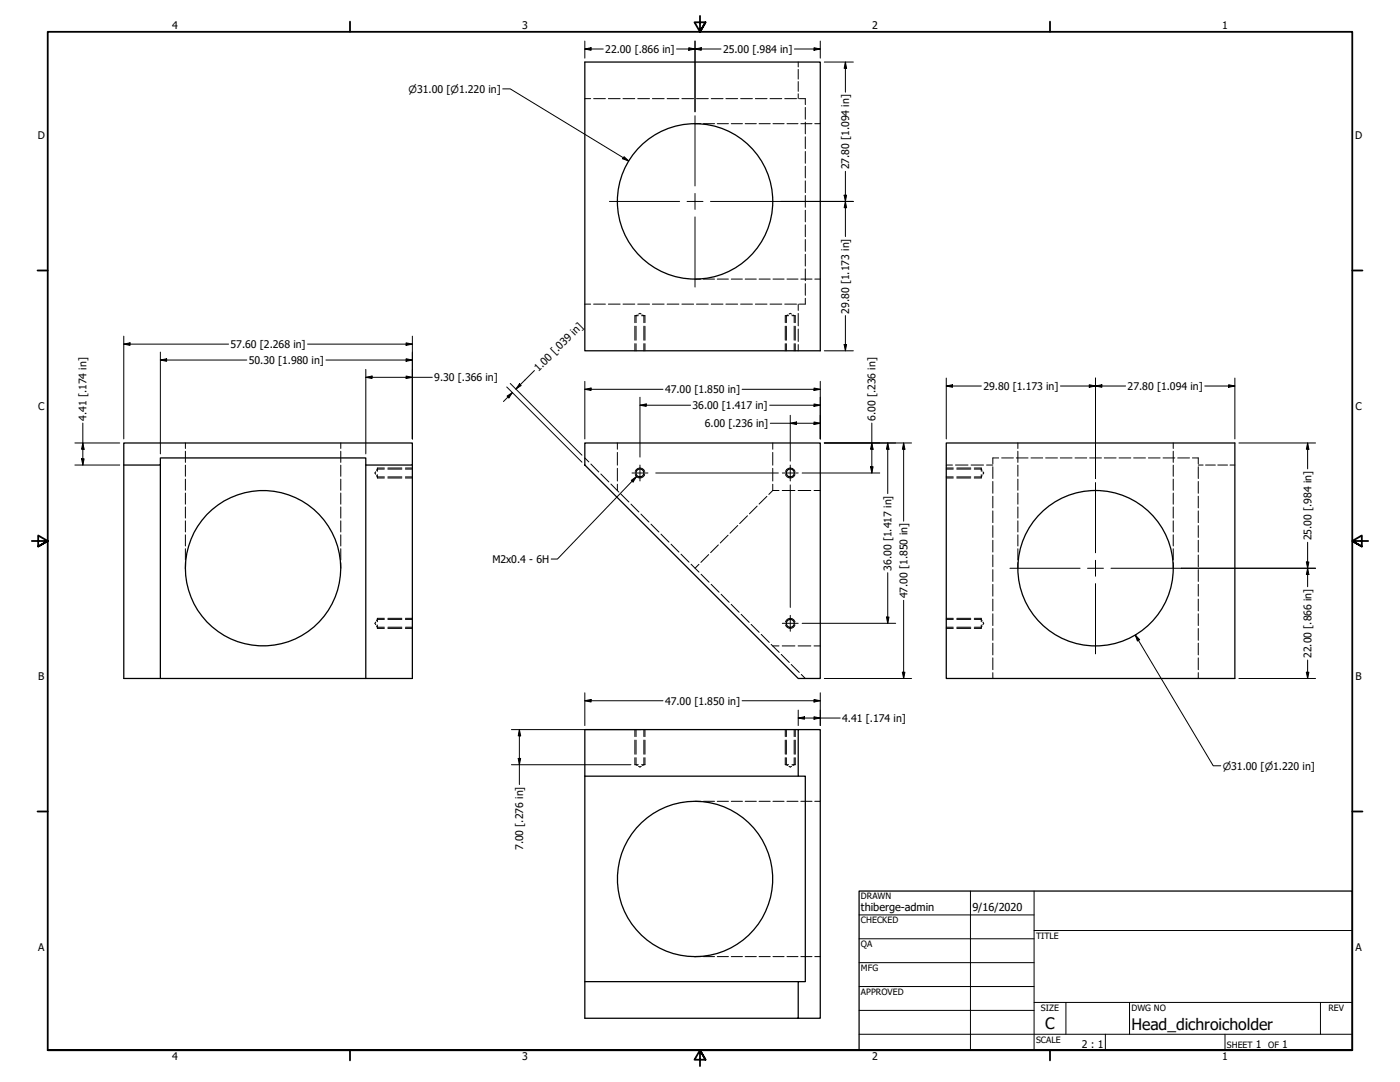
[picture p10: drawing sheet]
<svg xmlns="http://www.w3.org/2000/svg" width="559mm" height="432mm" viewBox="0 0 559 432" stroke-linecap="round" stroke-linejoin="round" font-family="sans-serif">
<!-- layer: Hidden (ANSI) -->
<g fill="none" stroke="#000" stroke-width=".4">
<path d="M233.4 39.4h2.4M236.9 39.4h4.7M242.8 39.4h4.7M248.7 39.4h4.7M254.6 39.4h4.6M260.4 39.4h4.7M266.3 39.4h4.7M272.2 39.4h4.7M278 39.4h4.7M283.9 39.4h4.7M289.7 39.4h4.7M295.6 39.4h4.7"/>
<path d="M301.5 39.4h4.7M307.3 39.4h4.7M313.2 39.4h4.7M318.6 24.8v1.9M318.6 27.7v3.9M318.6 32.6v3.8M318.6 37.4v2M319.1 39.4h2.3v2.3M277.4 49.4h2.3M280.8 49.4h4.4M286.3 49.4h4.4M291.9 49.4h4.4"/>
<path d="M297.4 49.4h4.5M303 49.4h4.4M308.5 49.4h4.5M314.1 49.4h4.4M319.7 49.4h4.4M321.4 42.9v4.7M321.4 48.8v4.6M321.4 54.6v4.7M325.2 49.4h2.2M321.4 60.5v4.7M321.4 66.3v4.7M321.4 72.2v4.7"/>
<path d="M321.4 78v4.7M321.4 83.9v4.7M321.4 89.7v4.7M321.4 95.6v4.7M277.4 111.4h2.3M280.8 111.4h4.4M286.3 111.4h4.4M291.9 111.4h4.4M297.4 111.4h4.5M303 111.4h4.4M308.5 111.4h4.5M314.1 111.4h4.4"/>
<path d="M319.7 111.4h4.4M321.4 101.5v4.7M321.4 107.3v4.7M321.4 113.2v4.7M321.4 119v2.4h-2.3M325.2 111.4h2.2M233.4 121.4h2.4M236.9 121.4h4.7M242.8 121.4h4.7M248.7 121.4h4.7M253.4 126h1.4M253.9 130.2v5.6"/>
<path d="M253.9 137.2v2.8M254.4 125.7l-.5 .3v2.8M254.6 121.4h4.6M254.9 125.3l.5-.2 .5 .2M256.1 126h1.3M256.5 125.7l.5 .3v2.8M257 130.2v5.6M257 137.2v2.8M260.4 121.4h4.7M266.3 121.4h4.7M272.2 121.4h4.7M278 121.4h4.7"/>
<path d="M283.9 121.4h4.7M289.7 121.4h4.7M295.6 121.4h4.7M301.5 121.4h4.7M307.3 121.4h4.7M313.2 121.4h4.7M313.4 126h1.3M313.9 130.2v5.6M313.9 137.2v2.8M314.4 125.7l-.5 .3v2.8M314.9 125.3l.5-.2 .5 .2M316.1 126h1.3"/>
<path d="M316.5 125.7l.5 .3v2.8M317 130.2v5.6M317 137.2v2.8M318.6 121.4v2.5M318.6 125.1v4.9M318.6 131.3v5M318.6 137.5v2.5M74 176.8v2.2M136 176.8v2.2M246.4 176.8v2.5M308.4 176.8v2.5M406.3 176.8v2.2"/>
<path d="M468.3 176.8v2.2M74 180.1v4.4M74 185.6v4.5M74 191.2v4.5M74 196.8v4.4M136 180.1v4.4M136 185.6v4.5M136 191.2v4.5M136 196.8v4.4M150 188.3l-.4 .5 .4 .5M150.3 189.8l.3 .5h2.8M150.6 186.8v1.3"/>
<path d="M150.6 189.4v1.4M153.4 187.2h-2.8l-.3 .5M154.8 187.2h5.6M154.8 190.3h5.6M161.8 187.2h2.8M161.8 190.3h2.8M233.4 182.8l1.6 1.6M235.8 185.2l3.2 3.2M239.8 189.1l3.2 3.3M243.8 193.2l3.2 3.2M246.4 180.6v5M246.4 186.9v5.1"/>
<path d="M246.4 193.3v2.4M247.8 197.1l3.2 3.3M306.1 198.1l-3.1 3.1M308.4 195.7l-1.5 1.6M308.4 180.6v5M308.4 186.9v5.1M308.4 193.3v2.4M308.4 195.7h2.5M312.2 195.7h5.1M318.6 195.7h5M324.9 195.7h2.5M377.7 187.2h2.8"/>
<path d="M377.7 190.3h2.8M377.7 185.6h2.5M381.4 185.6h5M381.9 187.2h5.6M381.9 190.3h5.6M387.6 185.6h5M388.9 187.2h2.8l.3 .5M391.7 186.8v1.3M391.7 189.4v1.4M392 189.8l-.3 .5h-2.8M392.3 188.3l.3 .5-.3 .5M393.8 185.6h2.5"/>
<path d="M396.3 186.3v4.7M396.3 192.2v4.6M396.3 198v4.7M398.6 182.8h-2.3v2.3M399.8 182.8h4.7M405.6 182.8h4.7M406.3 180.1v4.4M406.3 185.6v4.5M406.3 191.2v4.5M406.3 196.8v4.4M411.5 182.8h4.7M417.4 182.8h4.7"/>
<path d="M423.2 182.8h4.7M429.1 182.8h4.6M434.9 182.8h4.7M440.8 182.8h4.7M446.7 182.8h4.7M452.5 182.8h4.7M458.4 182.8h4.6M464.2 182.8h4.7M468.3 180.1v4.4M468.3 185.6v4.5M468.3 191.2v4.5M468.3 196.8v4.4"/>
<path d="M470.1 182.8h4.7M476 182.8h2.3v2.3M478.3 185.6h1.9M478.3 186.3v4.7M478.3 192.2v4.6M478.3 198v4.7M481.2 185.6h3.9M486.1 185.6h3.9M490.9 185.6h2M74 202.3v4.5M74 207.9v4.4M74 213.4v4.5"/>
<path d="M74 219v4.4M136 202.3v4.5M136 207.9v4.4M136 213.4v4.5M136 219v4.4M251.8 201.2l3.2 3.1M255.8 205.1l3.2 3.3M259.8 209.2l3.2 3.1M263.8 213.1l3.2 3.3M267.8 217.2l3.2 3.1M286.7 217.5l-3.1 3.1M290.6 213.6l-3.1 3.1"/>
<path d="M294.5 209.7l-3.1 3.1M298.4 205.8l-3.2 3.2M302.2 202l-3.1 3.1M396.3 203.9v4.7M396.3 209.8v4.7M396.3 215.6v4.7M406.3 202.3v4.5M406.3 207.9v4.4M406.3 213.4v4.5M406.3 219v4.4M468.3 202.3v4.5M468.3 207.9v4.4"/>
<path d="M468.3 213.4v4.5M468.3 219v4.4M478.3 203.9v4.7M478.3 209.8v4.7M478.3 215.6v4.7M74 224.5v2.3M136 224.5v2.3M271.8 221.1l3.2 3.3M275.8 225.2l3.2 3.1M279 225.2l-1.6 1.6M279.8 229.2l3.2 3.2M282.9 221.3l-3.2 3.2"/>
<path d="M283.8 233.2l3.2 3.1M287.8 237.2l3.2 3.2M396.3 221.5v4.7M396.3 227.3v4.7M396.3 233.2v4.7M396.3 239.1v4.7M406.3 224.5v2.3M468.3 224.5v2.3M478.3 221.5v4.7M478.3 227.3v4.7M478.3 233.2v4.7M478.3 239.1v4.7"/>
<path d="M150 248.2l-.4 .6 .4 .5M150.3 249.8l.3 .5h2.8M150.6 246.8v1.3M150.6 249.4v1.4M153.4 247.2h-2.8l-.3 .5M154.8 247.2h5.6M154.8 250.3h5.6M161.8 247.2h2.8M161.8 250.3h2.8M291.8 241.2l3.2 3.1M295.8 245.2l3.2 3.2M299.8 249.2l3.2 3.1"/>
<path d="M303.8 253.2l3.2 3.2M307.8 257.2l3.2 3.1M308.4 257.8h2.5M312.2 257.8h5.1M318.6 257.8h5M324.9 257.8h2.5M377.7 247.2h2.8M377.7 250.3h2.8M381.9 247.2h5.6M381.9 250.3h5.6M388.9 247.2h2.8l.3 .5M391.7 246.8v1.3"/>
<path d="M391.7 249.4v1.4M392 249.8l-.3 .5h-2.8M392.3 248.2l.3 .6-.3 .5M396.3 244.9v4.7M396.3 250.8v4.7M396.3 256.7v4.7M478.3 244.9v4.7M478.3 250.8v4.7M478.3 256.7v4.7M311.8 261.2l3.2 3.2M315.8 265.2l3.2 3.2M319.8 269.2l1.6 1.6"/>
<path d="M396.3 262.6v4.7M396.3 268.4v2.4M478.3 262.6v4.7M478.3 268.4v2.4M253.9 291.2v2.8M253.9 295.4v5.6M257 291.2v2.8M257 295.4v5.6M313.9 291.2v2.8M313.9 295.4v5.6M317 291.2v2.8M317 295.4v5.6"/>
<path d="M253.4 305.2h1.4M253.9 302.4v2.8l.5 .3M254.9 305.8l.5 .3 .5-.3M256.1 305.2h1.3M257 302.4v2.8l-.5 .3M277.4 319.8h2.3M280.8 319.8h4.4M286.3 319.8h4.4M291.9 319.8h4.4M297.4 319.8h4.5M303 319.8h4.4M308.5 319.8h4.5"/>
<path d="M313.4 305.2h1.3M313.9 302.4v2.8l.5 .3M314.1 319.8h4.4M314.9 305.8l.5 .3 .5-.3M316.1 305.2h1.3M317 302.4v2.8l-.5 .3M319.7 319.8h4.4M325.2 319.8h2.2M277.4 381.8h2.3M280.8 381.8h4.4M286.3 381.8h4.4M291.9 381.8h4.4"/>
<path d="M297.4 381.8h4.5M303 381.8h4.4M308.5 381.8h4.5M314.1 381.8h4.4M319.7 381.8h4.4M325.2 381.8h2.2"/>
</g>
<!-- layer: Hidden Narrow (ANSI) -->
<g fill="none" stroke="#000" stroke-width=".4">
<path d="M253.4 126v2.8M253.4 130.2v5.6M253.4 137.2v2.8M257.4 126v2.8M257.4 130.2v5.6M257.4 137.2v2.8M313.4 126v2.8M313.4 130.2v5.6M313.4 137.2v2.8M317.4 126v2.8M317.4 130.2v5.6M317.4 137.2v2.8"/>
<path d="M150.6 186.8h2.8M150.6 190.8h2.8M154.8 186.8h5.6M154.8 190.8h5.6M161.8 186.8h2.8M161.8 190.8h2.8M253.5 188.1a2.02 2.02 0 0 1 1.9-1.3 2.02 2.02 0 0 1 1.9 1.3M253.6 189.4a1.94 1.94 0 0 0 1.8 1.4 1.94 1.94 0 0 0 1.9-1.4M313.5 188.1a2.02 2.02 0 0 1 1.9-1.3 2.02 2.02 0 0 1 1.9 1.3M313.6 189.4a1.94 1.94 0 0 0 1.8 1.4 1.94 1.94 0 0 0 1.9-1.4M377.7 186.8h2.8M377.7 190.8h2.8"/>
<path d="M381.9 186.8h5.6M381.9 190.8h5.6M388.9 186.8h2.8M388.9 190.8h2.8M150.6 246.8h2.8M150.6 250.8h2.8M154.8 246.8h5.6M154.8 250.8h5.6M161.8 246.8h2.8M161.8 250.8h2.8M313.5 248.2a2 2 0 0 1 1.9-1.4 2 2 0 0 1 1.9 1.4M313.6 249.4a1.94 1.94 0 0 0 1.8 1.4 1.94 1.94 0 0 0 1.9-1.4"/>
<path d="M377.7 246.8h2.8M377.7 250.8h2.8M381.9 246.8h5.6M381.9 250.8h5.6M388.9 246.8h2.8M388.9 250.8h2.8M253.4 291.2v2.8M253.4 295.4v5.6M257.4 291.2v2.8M257.4 295.4v5.6M313.4 291.2v2.8M313.4 295.4v5.6"/>
<path d="M317.4 291.2v2.8M317.4 295.4v5.6M253.4 302.4v2.8M257.4 302.4v2.8M313.4 302.4v2.8M317.4 302.4v2.8"/>
</g>
<!-- layer: Visible (ANSI) -->
<g fill="none" stroke="#000" stroke-width=".51">
<path d="M233.4 24.8h94v115.2h-94zM233.4 176.8h94v94h-8.8l-85.2-85.2zM377.7 176.8h115.2v94h-115.2zM49.4 185.6h14.6v-2.8h82v2.8M64 185.6v85.2M146 185.6h18.6v-8.8h-115.2v94h115.2v-85.2M146 185.6v85.2M318.6 291.2h-85.2v18.6M233.4 309.8v96.6h94v-115.2h-8.8v18.6h2.8v82h-2.8v14.6M233.4 309.8h85.2M233.4 391.8h85.2"/>
<circle cx="277.4" cy="80.4" r="31"/>
<circle cx="255.4" cy="188.7" r="1.59"/>
<circle cx="315.4" cy="188.7" r="1.59"/>
<circle cx="105" cy="226.8" r="31"/>
<circle cx="437.3" cy="226.8" r="31"/>
<circle cx="315.4" cy="248.8" r="1.59"/>
<circle cx="277.4" cy="350.8" r="31"/>
</g>
<!-- layer: Border (ANSI) -->
<g fill="none" stroke="#000" stroke-width=".72">
<path d="M139.7 8.6v4.1M279.4 6.3v6.4l-2.2-3.8h4.4l-2.2 3.8 2.2-3.8M419.1 8.6v4.1M15 107.9h4M539.8 107.9h4M12.7 215.9h6.3l-3.8-2.2v4.4l3.8-2.2-3.8 2.2M546.1 215.9h-6.3l3.8-2.2v4.4l-3.8-2.2 3.8 2.2M15 323.8h4M539.8 323.8h4M19 419.1v-406.4h520.8v406.4h-520.8h520.8M139.7 419.1v4.1M419.1 419.1v4.1"/>
<path d="M281.6 422.9l-2.2-3.8 2.2 3.8h-4.4l2.2-3.8v6.3"/>
</g>
<!-- layer: Title (ANSI) -->
<g fill="none" stroke="#000" stroke-width=".4">
<path d="M387.3 355.6v63.5M412.7 355.6v63.5M342.9 365.1h69.8M342.9 374.6h69.8M412.7 371.3h127.1M342.9 384.2h69.8M342.9 393.7h69.8M342.9 412.7h196.9M342.9 403.2h69.8M412.7 400h127.1M425.4 400v12.7M441.2 412.7v6.4"/>
<path d="M450.8 400v12.7M488.9 412.7v6.4M527 400v12.7"/>
</g>
<path d="M342.9 355.6h196.9v63.5h-196.9z" fill="none" stroke="#000" stroke-width=".51"/>
<!-- layer: Center Mark (ANSI) -->
<g fill="none" stroke="#000" stroke-width=".4">
<path d="M277.4 46.2v28M277.4 77.2v6.4M243.2 80.4h28.1M274.2 80.4h6.4M277.4 86.6v28M283.6 80.4h28M252.3 188.8h6.3M255.4 185.6v6.3M312.3 188.8h6.3M315.4 185.6v6.3M437.3 192.6v28M403.1 226.8h28"/>
<path d="M434.1 226.8h6.3M437.3 223.6v6.4M437.3 232.9v28M443.4 226.8h28.1M312.3 248.8h6.3M315.4 245.6v6.3"/>
</g>
<!-- layer: Dimension (ANSI) -->
<g fill="none" stroke="#000" stroke-width=".4">
<path d="M233.4 19.6l2.5-.5v1zM233.4 16.4v6.8M233.4 19.6h7.4M270 19.6h17.8M274.9 19.1l2.5 .5-2.5 .5zM277.4 19.6l2.5-.5v1zM277.4 16.4v28.2M317.1 19.6h10.3M324.9 19.1l2.5 .5-2.5 .5zM327.4 16.4v6.8M200.7 35.5h3l47.3 28.8M329 24.8h11.6"/>
<path d="M337.4 24.8l.5 2.5h-1zM337.4 24.8v12M249.1 62.5l1.9 1.8-2.5-.9zM336.9 77.9h1l-.5 2.5zM337.4 68.4v26M311.6 80.4h29M337.4 80.4l.5 2.5h-1zM49.4 137.3l2.5-.5v1zM49.4 137.3h41.8M49.4 134.2v41M122.8 137.3h41.8M162.1 136.8l2.5 .5-2.5 .5z"/>
<path d="M164.6 134.2v41M329 140h11.6M336.9 137.5h1l-.5 2.5zM337.4 125.9v14.1M64 143.7l2.5-.5v1zM64 143.7h34.5M64 140.5v40.6M130.1 143.7h34.5M146 150.6l2.5-.5v.9zM146 150.6h26.6M146 147.4v33.7M162.1 150.1l2.5 .5-2.5 .4z"/>
<path d="M162.1 143.2l2.5 .5-2.5 .5zM202.3 154.4l30 30M202.4 158.1l2.1-1.4-1.4 2.1zM203.7 153l28.6 28.7M204.5 156.7l-3.5 3.5M207.3 153.2l.7 .6-2.1 1.5zM213.3 147.9l-7.4 7.4M233.4 155.4l2.5-.5v.9zM233.4 155.4h31.2M233.4 152.2v23M255.4 158.5v23.9M296.2 155.4h31.2"/>
<path d="M324.9 154.9l2.5 .5-2.5 .4zM327.4 152.2v23M377.7 154.1l2.5-.6v1.1zM377.7 154.1h14M377.7 150.9v24.3M423.2 154.1h26.1M434.8 153.5l2.5 .6-2.5 .5zM437.3 154.1l2.5-.6v1.1zM437.3 150.9v40.1M480.9 154.1h12M490.4 153.5l2.5 .6-2.5 .5zM492.9 150.9v24.3"/>
<path d="M29.9 176.8h17.9M33.1 176.8l.5 2.5h-1zM33.1 168.8v16.8M255.4 161.7l2.5-.5v1zM255.4 161.7h20.2M307.2 161.7h20.2M307.5 168.9h19.9M315.4 168.9l2.5-.5v1zM315.4 165.7v18.3M324.9 168.4l2.5 .5-2.5 .5zM324.9 161.2l2.5 .5-2.5 .5zM329 176.8h34.9"/>
<path d="M348 176.8l.5 2.5h-1zM348 168.8v20M354.3 176.8l.5 2.5h-1zM354.3 176.8v20.2M360.7 176.8l.5 2.5h-1zM360.7 176.8v31.2M494.5 176.8h30.6M521.9 176.8l.5 2.5h-1zM521.9 176.8v10.3M29.9 185.6h17.9M32.6 183.1h1l-.5 2.5zM261.7 188.8h49"/>
<path d="M315.4 193.5v48.9M320.2 188.8h31M347.5 186.3h1l-.5 2.5zM521.9 216.4v17.7M354.3 228.6v20.2M360.7 239.6v31.2M471.5 226.8h53.6M521.4 224.3h1l-.5 2.5zM521.9 226.8l.5 2.5h-1zM320.2 248.8h37.3M353.8 246.3h1l-.5 2.5zM453.1 253.4l1.8 1.9-.9 .5z"/>
<path d="M453.1 253.4l31.2 52.2h3M233.4 279.7l2.5-.6v1.1zM233.4 276.5v13.1M233.4 279.7h31.2M296.2 279.7h31.2M324.9 279.1l2.5 .6-2.5 .5zM327.4 276.5v13.1M329 270.8h34.9M360.2 268.3h1l-.5 2.5zM494.5 270.8h30.6M521.4 268.3h1l-.5 2.5zM521.9 263.4v7.4"/>
<path d="M204.1 291.2h51.7M207.3 291.2l.5 2.5h-1zM207.3 291.2v21.9M318.6 286.6l2.5-.6v1zM318.6 286.6h16.8M318.6 283.4v6.2M324.9 286l2.5 .6-2.5 .4zM204.1 305.2h47.7M206.8 302.7h1l-.5 2.5z"/>
</g>
<g fill="#000">
<path d="M233.4 19.6l2.5-.5v1z" fill-rule="evenodd"/>
<path d="M277.4 19.6l2.5-.5v1z" fill-rule="evenodd"/>
<path d="M274.9 19.1l2.5 .5-2.5 .5z" fill-rule="evenodd"/>
<path d="M324.9 19.1l2.5 .5-2.5 .5z" fill-rule="evenodd"/>
<path d="M337.4 24.8l.5 2.5h-1z" fill-rule="evenodd"/>
<path d="M249.1 62.5l1.9 1.8-2.5-.9z" fill-rule="evenodd"/>
<path d="M336.9 77.9h1l-.5 2.5z" fill-rule="evenodd"/>
<path d="M337.4 80.4l.5 2.5h-1z" fill-rule="evenodd"/>
<path d="M49.4 137.3l2.5-.5v1z" fill-rule="evenodd"/>
<path d="M162.1 136.8l2.5 .5-2.5 .5z" fill-rule="evenodd"/>
<path d="M336.9 137.5h1l-.5 2.5z" fill-rule="evenodd"/>
<path d="M64 143.7l2.5-.5v1z" fill-rule="evenodd"/>
<path d="M146 150.6l2.5-.5v.9z" fill-rule="evenodd"/>
<path d="M162.1 150.1l2.5 .5-2.5 .4z" fill-rule="evenodd"/>
<path d="M162.1 143.2l2.5 .5-2.5 .5z" fill-rule="evenodd"/>
<path d="M202.4 158.1l2.1-1.4-1.4 2.1z" fill-rule="evenodd"/>
<path d="M207.3 153.2l.7 .6-2.1 1.5z" fill-rule="evenodd"/>
<path d="M233.4 155.4l2.5-.5v.9z" fill-rule="evenodd"/>
<path d="M324.9 154.9l2.5 .5-2.5 .4z" fill-rule="evenodd"/>
<path d="M377.7 154.1l2.5-.6v1.1z" fill-rule="evenodd"/>
<path d="M434.8 153.5l2.5 .6-2.5 .5z" fill-rule="evenodd"/>
<path d="M437.3 154.1l2.5-.6v1.1z" fill-rule="evenodd"/>
<path d="M490.4 153.5l2.5 .6-2.5 .5z" fill-rule="evenodd"/>
<path d="M33.1 176.8l.5 2.5h-1z" fill-rule="evenodd"/>
<path d="M255.4 161.7l2.5-.5v1z" fill-rule="evenodd"/>
<path d="M315.4 168.9l2.5-.5v1z" fill-rule="evenodd"/>
<path d="M324.9 168.4l2.5 .5-2.5 .5z" fill-rule="evenodd"/>
<path d="M324.9 161.2l2.5 .5-2.5 .5z" fill-rule="evenodd"/>
<path d="M348 176.8l.5 2.5h-1z" fill-rule="evenodd"/>
<path d="M354.3 176.8l.5 2.5h-1z" fill-rule="evenodd"/>
<path d="M360.7 176.8l.5 2.5h-1z" fill-rule="evenodd"/>
<path d="M521.9 176.8l.5 2.5h-1z" fill-rule="evenodd"/>
<path d="M32.6 183.1h1l-.5 2.5z" fill-rule="evenodd"/>
<path d="M347.5 186.3h1l-.5 2.5z" fill-rule="evenodd"/>
<path d="M521.4 224.3h1l-.5 2.5z" fill-rule="evenodd"/>
<path d="M521.9 226.8l.5 2.5h-1z" fill-rule="evenodd"/>
<path d="M353.8 246.3h1l-.5 2.5z" fill-rule="evenodd"/>
<path d="M453.1 253.4l1.8 1.9-.9 .5z" fill-rule="evenodd"/>
<path d="M233.4 279.7l2.5-.6v1.1z" fill-rule="evenodd"/>
<path d="M360.2 268.3h1l-.5 2.5z" fill-rule="evenodd"/>
<path d="M521.4 268.3h1l-.5 2.5z" fill-rule="evenodd"/>
<path d="M207.3 291.2l.5 2.5h-1z" fill-rule="evenodd"/>
<path d="M318.6 286.6l2.5-.6v1z" fill-rule="evenodd"/>
<path d="M324.9 286l2.5 .6-2.5 .4z" fill-rule="evenodd"/>
<path d="M324.9 279.1l2.5 .6-2.5 .5z" fill-rule="evenodd"/>
<path d="M206.8 302.7h1l-.5 2.5z" fill-rule="evenodd"/>
</g>
<!-- layer: Symbol (ANSI) -->
<path d="M252 191.7l2-1.5-1.3 2.2zM254 190.2l-31.5 32.9h-2.5" fill="none" stroke="#000" stroke-width=".4"/>
<path d="M252 191.7l2-1.5-1.3 2.2z" fill-rule="evenodd" fill="#000"/>
<g font-size="6.3">
<text x="417.2" y="410.6">C</text>
<text x="451.6" y="411.1">Head_dichroicholder</text>
</g>
<g font-size="4.4">
<text x="343.7" y="363.5">thiberge-admin</text>
<text x="388.1" y="363.7">9/16/2020</text>
</g>
<g font-size="4.2">
<text x="68.7" y="11.7">4</text>
<text x="208.4" y="11.7">3</text>
<text x="348.1" y="11.7">2</text>
<text x="487.8" y="11.7">1</text>
<text x="241.6" y="21.1">22.00 [.866 in]</text>
<text x="288.6" y="21.1">25.00 [.984 in]</text>
<text x="15.1" y="55.5">D</text>
<text x="540.9" y="55.5">D</text>
<text x="339" y="67.6" transform="rotate(-90 339 67.6)">27.80 [1.094 in]</text>
<text x="339" y="125.2" transform="rotate(-90 339 125.2)">29.80 [1.173 in]</text>
<text x="92" y="138.9">57.60 [2.268 in]</text>
<text x="99.3" y="145.2">50.30 [1.980 in]</text>
<text x="215" y="148.4" transform="rotate(-45 215 148.4)">1.00 [.039 in]</text>
<text x="173.4" y="152.1">9.30 [.366 in]</text>
<text x="392.5" y="155.6">29.80 [1.173 in]</text>
<text x="450.1" y="155.6">27.80 [1.094 in]</text>
<text x="265.4" y="156.9">47.00 [1.850 in]</text>
<text x="15.2" y="163.4">C</text>
<text x="276.4" y="163.2">36.00 [1.417 in]</text>
<text x="541" y="163.4">C</text>
<text x="34.6" y="168" transform="rotate(-90 34.6 168)">4.41 [.174 in]</text>
<text x="281.3" y="170.4">6.00 [.236 in]</text>
<text x="349.5" y="168" transform="rotate(-90 349.5 168)">6.00 [.236 in]</text>
<text x="523.5" y="215.6" transform="rotate(-90 523.5 215.6)">25.00 [.984 in]</text>
<text x="196.5" y="224.6">M2x0.4 - 6H</text>
<text x="355.9" y="227.8" transform="rotate(-90 355.9 227.8)">36.00 [1.417 in]</text>
<text x="362.2" y="238.8" transform="rotate(-90 362.2 238.8)">47.00 [1.850 in]</text>
<text x="523.5" y="262.6" transform="rotate(-90 523.5 262.6)">22.00 [.866 in]</text>
<text x="15.3" y="271.4">B</text>
<text x="541.1" y="271.4">B</text>
<text x="265.4" y="281.2">47.00 [1.850 in]</text>
<text x="336.2" y="288.1">4.41 [.174 in]</text>
<text x="208.8" y="339.3" transform="rotate(-90 208.8 339.3)">7.00 [.276 in]</text>
<text x="15.2" y="379.3">A</text>
<text x="541" y="379.3">A</text>
<text x="431.8" y="418.3">2 : 1</text>
<text x="501.3" y="418.3">1</text>
<text x="511.8" y="418.3">1</text>
<text x="68.7" y="423.2">4</text>
<text x="208.4" y="423.2">3</text>
<text x="348.1" y="423.2">2</text>
<text x="487.8" y="423.2">1</text>
</g>
<g font-size="4">
<text x="163.1" y="37">⌀31.00 [⌀1.220 in]</text>
<text x="488.1" y="307.1">⌀31.00 [⌀1.220 in]</text>
</g>
<g font-size="3.5">
<text x="343.7" y="358.9">DRAWN</text>
<text x="343.7" y="368.5">CHECKED</text>
<text x="343.7" y="378">QA</text>
<text x="413.5" y="374.6">TITLE</text>
<text x="343.7" y="387.5">MFG</text>
<text x="343.7" y="397">APPROVED</text>
<text x="415.5" y="403.4">SIZE</text>
<text x="451.6" y="403.4">DWG NO</text>
<text x="530.3" y="403.4">REV</text>
<text x="413.5" y="416.1">SCALE</text>
<text x="489.7" y="418.3">SHEET</text>
<text x="506.2" y="418.3">OF</text>
</g>
</svg>
